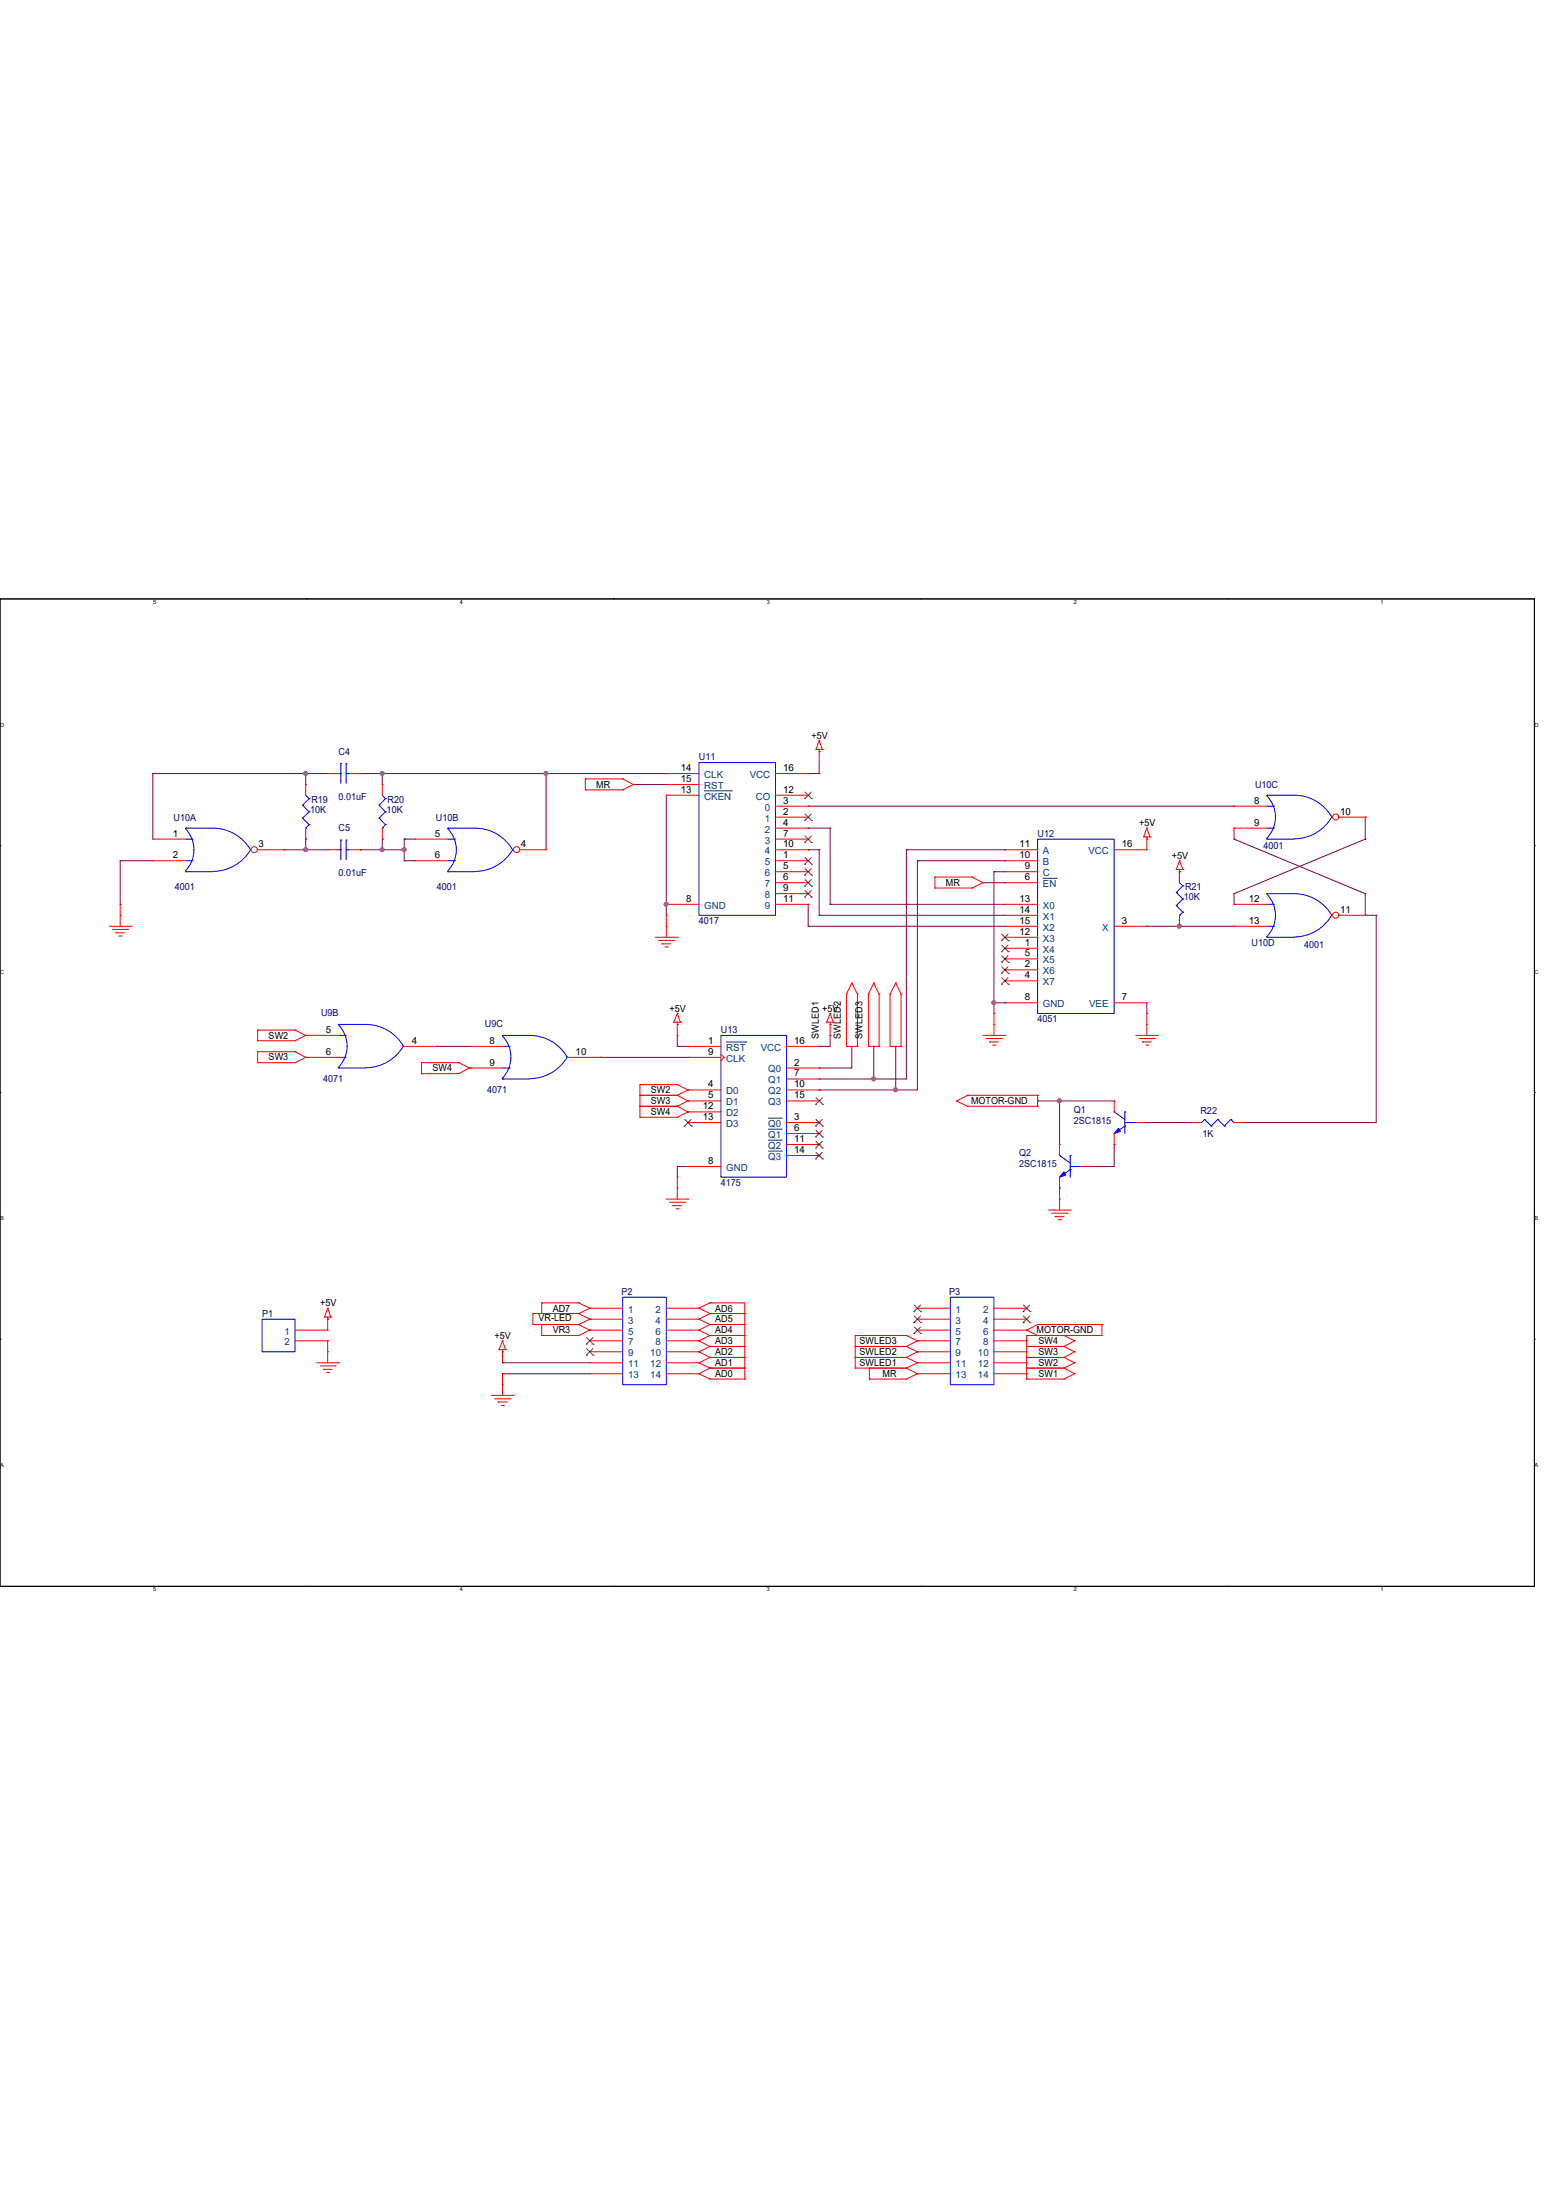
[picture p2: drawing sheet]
<svg xmlns="http://www.w3.org/2000/svg" width="210mm" height="297mm" viewBox="0 0 210 297" stroke-linecap="round" stroke-linejoin="round" font-family="sans-serif">
<g fill="none" stroke="#000" stroke-width=".13">
<path d="M0 80.8h206.9v133.1h-206.9zM41.3 80.8h.1M82.7 80.8h.1M124.1 80.8h.1M165.5 80.8h.1M0 114h.1M206.9 114h.1M0 147.3h.1M206.9 147.3h.1M0 180.6h.1M206.9 180.6h.1M41.3 213.9h.1"/>
<path d="M82.7 213.9h.1M124.1 213.9h.1M165.5 213.9h.1"/>
</g>
<g fill="none" stroke="#800040" stroke-width=".13">
<path d="M16.2 116.1h.1M16.2 116.1h4.4M16.2 116.1v5.9M20.6 104.3h.1M20.6 104.3h23.6M20.6 104.3v8.9M38.3 114.6h.1M38.3 114.6h5.9M41.2 113.2h.1M41.2 114.6h.1M41.2 104.3h.1M41.2 104.3v1.5"/>
<path d="M41.2 113.2v1.4M48.6 114.6h.1M48.6 104.3h.1M48.6 104.3h41.2M48.6 114.6h5.9M51.5 113.2h.1M51.5 114.6h.1M51.5 104.3h.1M51.5 104.3v1.5M51.5 113.2v1.4M54.5 113.2h.1M54.5 116.1h.1"/>
<path d="M54.5 114.6h.1M54.5 113.2h1.4M54.5 113.2v2.9M54.5 116.1h1.4M73.6 104.3h.1M73.6 104.3v10.3M85.4 105.8h.1M85.4 105.8h4.4M89.8 107.2v16.2M108.9 108.7h.1M108.9 114.6h.1M108.9 111.7h.1"/>
<path d="M108.9 104.3h.1M108.9 104.3h1.5M108.9 114.6h1.5M108.9 108.7h57.5M108.9 111.7h3M110.4 114.6h.1M110.4 104.3h.1M110.4 102.8v1.5M110.4 114.6v8.8M111.9 111.7h.1M111.9 111.7v10.3M122.2 114.6h.1"/>
<path d="M122.2 114.6h13.3M122.2 114.6v30.9h-11.8M123.7 116.1h.1M123.7 116.1h11.8M123.7 116.1v30.9h-13.3M132.5 119h3M134 117.6h.1M134 117.6h1.5M134 117.6v19.1M135.5 114.6h.1M135.5 116.1h.1M135.5 119h.1"/>
<path d="M159 117.6h.1M159 117.6v1.4M166.4 111.7h.1M166.4 113.2h.1M166.4 111.7v1.5M166.4 113.2l17.7 7.3M184.1 113.2h.1M184.1 110.2h.1M184.1 113.2l-17.7 7.3M184.1 110.2v3M16.2 122h.1M89.8 122h.1"/>
<path d="M89.8 123.4h.1M91.3 139.6h.1M91.3 139.6v1.5M108.9 122h.1M108.9 124.9h.1M108.9 122v2.9M108.9 124.9h26.6M110.4 123.4h.1M110.4 123.4h25.1M111.9 122h.1M111.9 139.6h.1M111.9 139.6v1.5h-1.5"/>
<path d="M111.9 122h23.6M134 135.2h.1M134 136.7h.1M134 135.2h1.5M135.5 135.2h.1M154.6 124.9h.1M154.6 136.7h.1M154.6 124.9h11.8M154.6 135.2v1.5M159 124.9h.1M166.4 120.5h.1M166.4 120.5v1.5"/>
<path d="M184.1 120.5h.1M184.1 123.4h.1M184.1 123.4h1.4M184.1 120.5v2.9M185.5 123.4h.1M185.5 123.4v28h-17.7M58.9 141.1h.1M58.9 141.1h4.4M81 142.6h.1M81 142.6h11.7M91.3 141.1h.1M91.3 157.3h.1"/>
<path d="M91.3 141.1h1.4M91.3 157.3h1.4M91.3 157.3v1.4M110.4 141.1h.1M110.4 144h.1M110.4 145.5h.1M110.4 147h.1M114.8 141.1h.1M114.8 141.1v2.9h-4.4M117.8 141.1h.1M117.8 145.5h.1M117.8 141.1v4.4"/>
<path d="M120.8 141.1h.1M120.8 147h.1M120.8 141.1v5.9M139.9 148.5h.1M139.9 148.5h10.3M142.8 148.5h.1M142.8 148.5v5.8M147.2 157.3h.1M150.2 154.3h.1M150.2 154.3v3h-3M154.6 151.4h.1M154.6 151.4h5.9"/>
<path d="M167.8 151.4h.1M67.7 183.8h.1M67.7 185.3h.1M67.7 183.8h11.8M67.7 185.3h11.8"/>
</g>
<g fill="#f0f" stroke="#f0f" stroke-width=".13">
<circle cx="41.2" cy="114.6" r=".27"/>
<circle cx="51.5" cy="114.6" r=".27"/>
<circle cx="54.5" cy="114.6" r=".28"/>
<circle cx="41.2" cy="104.3" r=".28"/>
<circle cx="73.6" cy="104.3" r=".27"/>
<circle cx="51.5" cy="104.3" r=".28"/>
<circle cx="159" cy="124.9" r=".27"/>
<circle cx="142.8" cy="148.4" r=".27"/>
<circle cx="120.7" cy="147" r=".28"/>
<circle cx="117.8" cy="145.5" r=".27"/>
<circle cx="89.8" cy="121.9" r=".27"/>
<circle cx="134" cy="135.2" r=".27"/>
</g>
<g fill="none" stroke="#f00" stroke-width=".13">
<path d="M110.4 99.9h.1M110.4 99.9l-.4 1.2M110.4 99.9l.5 1.2M78.9 106.5h.1M78.9 105h.1M78.9 106.5h5M78.9 105v1.5M78.9 105h5M83.9 106.5h.1M83.9 105h.1M83.9 105l1.5 .8M85.4 105.8h.1"/>
<path d="M85.4 105.8l-1.5 .7M89.8 104.3h.1M89.8 107.2h.1M89.8 105.8h.1M89.8 104.3h4.4M89.8 107.2h4.4M89.8 105.8h4.4M104.5 104.3h4.4M104.5 107.2h4.4M104.5 108.7h4.4M104.5 110.2h4.4M104.5 111.7h4.4"/>
<path d="M104.5 113.2h4.4M104.5 114.6h4.4M104.5 116.1h4.4M104.5 117.6h4.4M104.5 119h4.4M108.9 108.7h.1M108.9 110.2h.1M108.9 111.7h.1M108.9 113.2h.1M108.9 114.6h.1M108.9 116.1h.1M108.9 117.6h.1"/>
<path d="M108.9 119h.1M108.9 107.2h.1M108.9 104.3h.1M110 101.1h.1M110 101.1h.9M110.4 101.4h.1M110.4 101.1v1.7M110.9 101.1h.1M126 119.8h.1M126 118.3h.1M126 119.8h5M126 118.3v1.5"/>
<path d="M126 118.3h5M131 119.8h.1M131 118.3h.1M131 118.3l1.5 .7M132.5 119h.1M132.5 119l-1.5 .8M135.5 119h.1M135.5 117.6h.1M135.5 116.1h.1M135.5 114.6h.1M135.5 114.6h4.4M135.5 116.1h4.4"/>
<path d="M135.5 117.6h4.4M135.5 119h4.4M150.2 114.6h4.4M154.2 112.9h.1M154.2 112.9h.8M154.6 113.2h.1M154.6 111.7h.1M154.6 114.6h.1M154.6 112.9v1.7M154.6 111.7l-.4 1.2M154.6 111.7l.4 1.2M155 112.9h.1"/>
<path d="M158.6 117.3h.1M158.6 117.3h.9M159 117.6h.1M159 116.1h.1M159 117.3v1.7M159 116.1l-.4 1.2M159 116.1l.5 1.2M159.5 117.3h.1M14.7 124.9h3M15.1 125.3h2.1M15.6 125.8h.1M15.6 125.8h1.2"/>
<path d="M16 126.2h.3M16.2 123.4h.1M16.2 122h.1M16.2 122v2.9M16.3 126.2h.1M17.2 125.3h.1M17.7 124.9h.1M34.7 138.9h.1M34.7 138.9v1.5M34.7 138.9h5.1M39.8 138.9h.1M39.8 138.9l1.4 .7"/>
<path d="M41.2 139.6h.1M41.2 139.6l-1.4 .8M88.3 126.4h3M88.8 126.8h2M89.2 127.3h.1M89.2 127.3h1.2M89.7 127.7h.3M89.8 124.9h.1M89.8 123.4h.1M89.8 122h.1M89.8 123.4v3M89.8 122h4.4"/>
<path d="M90 127.7h.1M90.8 137.9h.1M90.8 126.8h.1M90.8 137.9h.9M91.3 138.2h.1M91.3 136.7h.1M91.3 126.4h.1M91.3 137.9v1.7M91.3 136.7l-.5 1.2M91.3 136.7l.4 1.2M91.7 137.9h.1M104.5 120.5h4.4"/>
<path d="M104.5 122h4.4M108.9 120.5h.1M108.9 122h.1M111.4 137.9h.1M111.4 137.9h.9M111.9 138.2h.1M111.9 136.7h.1M111.9 137.9v1.7M111.9 136.7l-.5 1.2M111.9 136.7l.4 1.2M112.3 137.9h.1M114.1 134h.1"/>
<path d="M114.1 134v7.1M114.8 132.6h.1M114.8 132.6l.8 1.4M114.8 132.6l-.7 1.4M115.6 134h.1M115.6 134v7.1M117.1 134h.1M117.1 134v7.1M117.8 132.6h.1M117.8 132.6l.7 1.4M117.8 132.6l-.7 1.4M118.5 134h.1"/>
<path d="M118.5 134v7.1M120 134h.1M120 134v7.1M120.8 132.6h.1M120.8 132.6l.7 1.4M120.8 132.6l-.8 1.4M121.5 134h.1M121.5 134v7.1M132.5 139.6h3M134 138.2h.1M134 136.7h.1M134 136.7v2.9"/>
<path d="M135.5 139.6h.1M135.5 127.9h.1M135.5 130.8h.1M135.5 132.3h.1M135.5 129.3h.1M135.5 135.2h.1M135.5 126.4h.1M135.5 122h.1M135.5 123.4h.1M135.5 124.9h.1M135.5 126.4h4.4M135.5 124.9h4.4"/>
<path d="M135.5 122h4.4M135.5 127.9h4.4M135.5 130.8h4.4M135.5 132.3h4.4M135.5 129.3h4.4M135.5 135.2h4.4M135.5 123.4h4.4M150.2 124.9h4.4M150.2 135.2h4.4M153.1 139.6h3M154.6 138.2h.1M154.6 136.7h.1"/>
<path d="M154.6 124.9h.1M154.6 135.2h.1M154.6 136.7v2.9M156.1 139.6h.1M166.4 122h.1M166.4 124.9h.1M166.4 124.9h4.4M166.4 122h4.4M34.7 140.4h.1M34.7 143.3h.1M34.7 141.8h.1M34.7 140.4h5.1"/>
<path d="M34.7 141.8v1.5M34.7 143.3h5.1M34.7 141.8h5.1M39.8 140.4h.1M39.8 143.3h.1M39.8 141.8h.1M39.8 141.8l1.4 .8M41.2 142.6h.1M41.2 142.6l-1.4 .7M56.8 144.8h.1M56.8 143.3h.1M56.8 143.3h5.1"/>
<path d="M56.8 144.8h5.1M56.8 143.3v1.5M61.9 144.8h.1M61.9 143.3h.1M61.9 143.3l1.4 .7M63.3 144h.1M63.3 144l-1.4 .8M86.3 147.7h.1M86.3 146.3h.1M86.3 149.2h.1M86.3 150.7h.1M86.3 147.7h5"/>
<path d="M86.3 146.3v4.4M86.3 146.3h5M86.3 149.2h5M86.3 150.7h5M91.3 147.7h.1M91.3 146.3h.1M91.3 149.2h.1M91.3 150.7h.1M91.3 158.7h.1M91.3 146.3l1.4 .7M91.3 147.7l1.4 .8M91.3 149.2l1.4 .7"/>
<path d="M91.3 158.7v3M92.7 147h.1M92.7 148.5h.1M92.7 149.9h.1M92.7 157.3h.1M92.7 141.1h.1M92.7 142.6h.1M92.7 151.4h.1M92.7 147l-1.4 .7M92.7 148.5l-1.4 .7M92.7 149.9l-1.4 .8M92.7 141.1h4.5"/>
<path d="M92.7 157.3h4.5M92.7 147h4.5M92.7 142.6h4.5M92.7 148.5h4.5M92.7 149.9h4.5M92.7 151.4h4.5M97.2 143h.1M97.2 142.2l.4 .4M97.6 142.6h.1M97.6 142.6l-.4 .4M106 141.1h4.4M106 147h4.4"/>
<path d="M106 148.5h4.4M106 151.4h4.4M106 144h4.4M106 145.5h4.4M106 152.9h4.4M106 154.3h4.4M106 155.8h4.4M110.4 141.1h.1M110.4 144h.1M110.4 145.5h.1M110.4 147h.1M110.4 148.5h.1"/>
<path d="M110.4 151.4h.1M110.4 152.9h.1M110.4 154.3h.1M110.4 155.8h.1M114.1 141.1h.1M114.1 141.1h1.5M115.6 141.1h.1M117.1 141.1h.1M117.1 141.1h1.4M118.5 141.1h.1M120 141.1h.1M120 141.1h1.5"/>
<path d="M121.5 141.1h.1M129 148.5h.1M129 148.5l1.4 .7M130.4 147.7h.1M130.4 149.2h.1M130.4 147.7h9.5M130.4 149.2h9.5M130.4 147.7l-1.4 .8M132.9 140.1h2.1M133.4 140.5h.1M133.4 140.5h1.2M133.8 140.9h.3"/>
<path d="M134.1 140.9h.1M135 140.1h.1M139.9 147.7h.1M139.9 149.2h.1M139.9 147.7v1.5M142.8 154.3h.1M142.8 154.3v1.5M142.8 158.7v4.5M145.8 157.3h1.4M147.2 157.3h.1M153.6 140.1h2M154 140.5h.1"/>
<path d="M154 140.5h1.2M154.5 140.9h.2M154.7 140.9h.1M155.6 140.1h.1M43.7 177.6h.1M43.7 177.6h.9M44.2 177.9h.1M44.2 176.4h.1M44.2 177.6v1.8M44.2 176.4l-.5 1.2M44.2 176.4l.4 1.2M44.6 177.6h.1"/>
<path d="M71.8 178.6h.1M71.8 177.1h.1M71.8 178.6h6.2M71.8 177.1h6.2M71.8 177.1v1.5M73 177.1h.1M73 175.7h.1M73 178.6h.1M73 175.7h5M73 175.7v1.4M73 178.6v1.5M78 177.1h.1"/>
<path d="M78 175.7h.1M78 178.6h.1M78 175.7l1.5 .7M78 178.6l1.5 .8M78 177.1l1.5 .8M79.5 176.4h.1M79.5 179.4h.1M79.5 177.9h.1M79.5 176.4l-1.5 .7M79.5 179.4l-1.5 .7M79.5 177.9l-1.5 .7M89.8 161.7h2.9"/>
<path d="M90.2 162.1h2.1M90.7 162.6h.1M90.7 162.6h1.2M91.1 163h.3M91.3 160.2h.1M91.4 163h.1M92.3 162.1h.1M92.7 161.7h.1M94.2 179.4h.1M94.2 177.9h.1M94.2 176.4h.1M94.2 179.4l1.5 .7"/>
<path d="M94.2 177.9l1.5 .7M94.2 176.4l1.5 .7M95.7 178.6h.1M95.7 177.1h.1M95.7 175.7h.1M95.7 175.7h4.7v10.3M95.7 178.6l-1.5 .8M95.7 178.6h4.7M95.7 177.1l-1.5 .8M95.7 177.1h4.7M95.7 175.7l-1.5 .7M100.4 178.6h.1"/>
<path d="M100.4 177.1h.1M138.4 179.4h.1M138.4 179.4l1.5 .7M141.4 163.2h2.9M141.8 163.6h2.1M142.2 164.1h.1M142.2 164.1h1.2M142.7 164.5h.3M142.8 161.7h.1M142.8 160.2h.1M143 164.5h.1M143.9 163.6h.1"/>
<path d="M144.3 163.2h.1M148.6 178.6h.1M148.6 178.6v1.5h-10.2M148.6 178.6h-8.7l-1.5 .8M42.7 183.8h3M43.2 184.2h2M43.6 184.7h.1M43.6 184.7h1.2M44 185.1h.3M44.2 182.3h.1M44.2 180.8h.1M44.2 180.8v3"/>
<path d="M44.3 185.1h.1M45.2 184.2h.1M45.7 183.8h.1M66.3 188.2h2.9M66.7 188.6h2.1M67.1 189.1h.1M67.1 189.1h1.2M67.3 182h.1M67.3 182h.9M67.6 189.5h.3M67.7 182.3h.1M67.7 180.8h.1"/>
<path d="M67.7 186.7h.1M67.7 185.3h.1M67.7 182v1.8M67.7 185.3v2.9M67.7 180.8l-.4 1.2M67.7 180.8l.5 1.2M67.9 189.5h.1M68.2 182h.1M68.8 188.6h.1M69.2 188.2h.1M73 180.1h.1M73 180.1h5"/>
<path d="M78 180.1h.1M94.2 183.8h.1M94.2 182.3h.1M94.2 180.8h.1M94.2 185.3h.1M94.2 183.8l1.5 .7M94.2 182.3l1.5 .8M94.2 180.8l1.5 .8M94.2 185.3l1.5 .7M95.7 183.1h.1M95.7 184.5h.1M95.7 181.6h.1"/>
<path d="M95.7 180.1h.1M95.7 186h.1M95.7 183.1l-1.5 .7M95.7 183.1h4.7M95.7 184.5h4.7M95.7 181.6l-1.5 .7M95.7 181.6h4.7M95.7 180.1l-1.5 .7M95.7 180.1h4.7M95.7 184.5l-1.5 .8M95.7 186h4.7M100.4 184.5h.1"/>
<path d="M100.4 183.1h.1M100.4 181.6h.1M100.4 180.1h.1M100.4 186h.1M115.3 183.1h.1M115.3 181.6h.1M115.3 180.1h.1M115.3 184.5h.1M115.3 183.1h6.9M115.3 184.5h6.9M115.3 181.6h6.9M115.3 180.1h6.9"/>
<path d="M115.3 180.1v4.4M117.2 186h.1M117.2 184.5h.1M117.2 186h5M117.2 184.5v1.5M122.2 183.1h.1M122.2 181.6h.1M122.2 180.1h.1M122.2 184.5h.1M122.2 186h.1M122.2 181.6l1.5 .7M122.2 180.1l1.5 .7"/>
<path d="M122.2 183.1l1.5 .7M122.2 184.5l1.5 .8M123.7 182.3h.1M123.7 180.8h.1M123.7 183.8h.1M123.7 185.3h.1M123.7 182.3l-1.5 .8M123.7 180.8l-1.5 .8M123.7 183.8l-1.5 .7M123.7 185.3l-1.5 .7M138.4 186h.1M138.4 184.5h.1"/>
<path d="M138.4 183.1h.1M138.4 181.6h.1M138.4 180.1h.1M138.4 183.1h5M138.4 184.5h5M138.4 181.6h5M138.4 186h5M138.4 180.1v5.9M139.9 180.1h.1M143.4 186h.1M143.4 184.5h.1M143.4 183.1h.1"/>
<path d="M143.4 181.6h.1M143.4 180.1h.1M143.4 184.5l1.5 .8M143.4 183.1l1.5 .7M143.4 181.6l1.5 .7M143.4 180.1l1.5 .7M144.9 185.3h.1M144.9 183.8h.1M144.9 182.3h.1M144.9 180.8h.1M144.9 185.3l-1.5 .7M144.9 183.8l-1.5 .7"/>
<path d="M144.9 182.3l-1.5 .8M144.9 180.8l-1.5 .8"/>
</g>
<g fill="none" stroke="#00f" stroke-width=".13">
<path d="M94.2 102.8h10.3v20.6h-10.3zM139.9 113.2h10.3v23.5h-10.3zM97.2 139.6h8.8v19.1h-8.8zM170.8 120.6a4.1 4.1 0 0 1-.1 5.7M170.8 120.5h.1M170.8 126.4h.1M170.8 120.5h3.7a5.9 5.9 0 0 1 5.1 3M170.8 126.4h3.7M170.8 122h.9M170.8 124.9h.9M171.7 122h.1M171.7 124.9h.1"/>
<path d="M179.6 123.4a5.9 5.9 0 0 1-5.1 3M142.8 155.8h.1M142.8 155.8l1.5 1M144.3 157.7h.1M144.3 155.8h.1M144.3 157.7l-1.5 1M144.3 155.8v2.9M144.3 157.3h1.5M145.8 157.3h.1"/>
</g>
<path d="M143.4 158l.3 .4-.9 .3z" fill="#00f" stroke="#00f" stroke-width=".13"/>
<g fill="none" stroke="#004080" stroke-width=".13">
<path d="M94.9 106.6h3.7M98.6 106.6h.1M140.6 118.4h1.8M142.4 118.4h.1M97.9 140.5h2.6M100.5 140.5h.1M103.6 150.8h1.7M103.6 152.3h1.7M103.6 153.8h1.7M103.6 155.2h1.7M105.3 150.8h.1M105.3 152.3h.1"/>
<path d="M105.3 153.8h.1M105.3 155.2h.1"/>
</g>
<g fill="none" stroke="#804000" stroke-width=".13">
<path d="M108.5 110.7h.1M108.5 113.6h.1M108.5 116.5h.1M108.5 118h.1M108.5 119.5h.1M108.5 107.7h.1M108.5 109.8l.9 .9M108.5 112.7l.9 .9M108.5 115.7l.9 .8M108.5 117.1l.9 .9M108.5 118.6l.9 .9M108.5 106.8l.9 .9"/>
<path d="M109.4 109.8l-.9 .9M109.4 112.7l-.9 .9M109.4 115.7l-.9 .8M109.4 117.1l-.9 .9M109.4 118.6l-.9 .9M109.4 106.8l-.9 .9M109.4 110.7h.1M109.4 113.6h.1M109.4 116.5h.1M109.4 118h.1M109.4 119.5h.1M109.4 107.7h.1"/>
<path d="M108.5 121h.1M108.5 120.1l.9 .9M109.4 120.1l-.9 .9M109.4 121h.1M135 128.3h.1M135 131.3h.1M135 132.7h.1M135 129.8h.1M135 126.9h.1M135.1 127.5l.8 .8M135.1 130.4l.8 .9M135.1 131.9l.8 .8"/>
<path d="M135.1 128.9l.8 .9M135.1 126l.8 .9M135.9 128.9l-.9 .9M135.9 127.5l-.9 .8M135.9 130.4l-.9 .9M135.9 131.9l-.9 .8M135.9 126l-.9 .9M135.9 128.3h.1M135.9 131.3h.1M135.9 132.7h.1M135.9 129.8h.1M135.9 126.9h.1"/>
<path d="M92.3 151.9h.1M92.3 151l.9 .9M93.2 151l-.9 .9M93.2 151.9h.1M110 148.9h.1M110 151.9h.1M110 153.3h.1M110 154.8h.1M110 156.3h.1M110 148l.9 .9M110 151l.9 .9M110 152.4l.9 .9"/>
<path d="M110 153.9l.9 .9M110 155.4l.9 .9M110.9 148l-.9 .9M110.9 151l-.9 .9M110.9 152.4l-.9 .9M110.9 153.9l-.9 .9M110.9 155.4l-.9 .9M110.9 148.9h.1M110.9 151.9h.1M110.9 153.3h.1M110.9 154.8h.1M110.9 156.3h.1"/>
</g>
<circle cx="180.1" cy="123.4" r=".41" fill="#fff" stroke="#f00" stroke-width=".13"/>
<g fill="none" stroke="#f00" stroke-width=".13">
<path d="M55.9 113.2h.1M55.9 116.1h.1M55.9 113.2h4.5M55.9 116.1h4.5M159 117.6h.1M159 117.6v1.4M41.2 139.6h.1M41.2 139.6h4.5M159 124.9h.1M159 123.4v1.5M180.5 123.4h3.6M184.1 123.4h.1"/>
<path d="M41.2 142.6h.1M41.2 142.6h4.5M54.5 141.1h4.4M58.9 141.1h.1M160.5 151.4h.1M160.5 151.4h1.5M166.4 151.4h1.4M167.8 151.4h.1"/>
</g>
<g fill="none" stroke="#00f" stroke-width=".13">
<path d="M60.3 111.7a4.1 4.1 0 0 1 0 5.8M60.4 111.7h.1M60.4 117.6h.1M60.4 111.7h3.7a5.9 5.9 0 0 1 5 2.9M60.4 117.6h3.7M60.4 113.2h.9M60.4 116.1h.9M61.3 113.2h.1M61.3 116.1h.1M69.1 114.5a5.9 5.9 0 0 1-5 3M159 119l.5 .5M159.5 119.5h.1"/>
<path d="M159.5 119.5l-.9 .8M45.6 138.2a4.1 4.1 0 0 1 0 5.8M45.7 138.2h.1M45.7 138.2h3.6a5.9 5.9 0 0 1 5.1 3M45.7 139.6h.8M46.5 139.6h.1M158.6 122.1h.1M158.6 120.3h.1M158.6 120.3l.9 .9M158.6 122.1l.9 .9M159 123.4h.1M159.5 121.2h.1"/>
<path d="M159.5 123h.1M159.5 121.2l-.9 .9M159.5 123l-.5 .4M45.7 144h.1M45.7 144h3.6M45.7 142.6h.8M46.5 142.6h.1M54.4 141.1a5.9 5.9 0 0 1-5.1 2.9M162.4 151h.1M162.4 151l.9 .9M162.4 151l-.4 .4M163.3 151.9h.1"/>
<path d="M164.2 151h.1M164.2 151l.9 .9M164.2 151l-.9 .9M165.1 151.9h.1M165.9 151h.1M165.9 151l.5 .4M165.9 151l-.8 .9M166.4 151.4h.1"/>
</g>
<circle cx="69.7" cy="114.6" r=".41" fill="#fff" stroke="#f00" stroke-width=".13"/>
<g fill="none" stroke="#f00" stroke-width=".13">
<path d="M41.2 105.8h.1M41.2 113.2h.1M41.2 105.8v1.4M41.2 111.7v1.5M44.2 114.6h.1M44.2 104.3h.1M44.2 114.6h1.5M44.2 104.3h1.5M47.1 114.6h1.5M47.1 104.3h1.5M48.6 114.6h.1M48.6 104.3h.1"/>
<path d="M51.5 105.8h.1M51.5 113.2h.1M51.5 105.8v1.4M51.5 111.7v1.5M70.1 114.6h3.5M73.6 114.6h.1M166.4 108.7h.1M166.4 111.7h.1M166.4 108.7h4.4M166.4 111.7h4.4M63.3 141.1h.1M63.3 144h.1"/>
<path d="M63.3 141.1h4.4M63.3 144h4.4M76.6 142.6h4.4M81 142.6h.1M39.8 179.4h4.4M44.2 179.4h.1M79.5 176.4h.1M79.5 177.9h.1M79.5 179.4h.1M79.5 176.4h4.4M79.5 177.9h4.4M79.5 179.4h4.4"/>
<path d="M89.8 176.4h4.4M89.8 177.9h4.4M89.8 179.4h4.4M94.2 176.4h.1M94.2 177.9h.1M94.2 179.4h.1M123.7 176.4h.1M123.7 177.9h.1M123.7 179.4h.1M123.7 176.4h4.4M123.7 177.9h4.4M123.7 179.4h4.4"/>
<path d="M134 176.4h4.4M134 177.9h4.4M134 179.4h4.4M138.4 176.4h.1M138.4 177.9h.1M138.4 179.4h.1M39.8 180.8h4.4M44.2 180.8h.1M79.5 180.8h.1M79.5 182.3h.1M79.5 183.8h.1M79.5 185.3h.1"/>
<path d="M79.5 180.8h4.4M79.5 182.3h4.4M79.5 183.8h4.4M79.5 185.3h4.4M89.8 180.8h4.4M89.8 182.3h4.4M89.8 183.8h4.4M89.8 185.3h4.4M94.2 180.8h.1M94.2 182.3h.1M94.2 183.8h.1M94.2 185.3h.1"/>
<path d="M123.7 180.8h.1M123.7 182.3h.1M123.7 183.8h.1M123.7 185.3h.1M123.7 180.8h4.4M123.7 182.3h4.4M123.7 183.8h4.4M123.7 185.3h4.4M134 180.8h4.4M134 182.3h4.4M134 183.8h4.4M134 185.3h4.4"/>
<path d="M138.4 180.8h.1M138.4 182.3h.1M138.4 183.8h.1M138.4 185.3h.1"/>
</g>
<g fill="none" stroke="#00f" stroke-width=".13">
<path d="M40.8 110.3h.1M40.8 108.6h.1M40.8 108.6l.9 .9M40.8 110.3l.9 .9M41.2 111.7h.1M41.2 107.2l.5 .5M41.7 109.5h.1M41.7 107.7h.1M41.7 111.2h.1M41.7 109.5l-.9 .8M41.7 107.7l-.9 .9M41.7 111.2l-.5 .5"/>
<path d="M45.7 114.6h.2M45.7 104.3h.2M45.9 114.6h.1M45.9 113.3h.1M45.9 104.3h.1M45.9 103h.1M45.9 103v2.6M45.9 113.3v2.7M46.7 113.3h.1M46.7 114.6h.1M46.7 103h.1M46.7 104.3h.1"/>
<path d="M46.7 114.6h.4M46.7 103v2.6M46.7 113.3v2.7M46.7 104.3h.4M51.1 110.3h.1M51.1 108.6h.1M51.1 108.6l.9 .9M51.1 110.3l.9 .9M51.5 111.7h.1M51.5 107.2l.5 .5M52 109.5h.1M52 107.7h.1"/>
<path d="M52 111.2h.1M52 109.5l-.9 .8M52 107.7l-.9 .9M52 111.2l-.5 .5M170.8 107.3a4.1 4.1 0 0 1-.1 5.8M170.8 107.2h.1M170.8 113.2h.1M170.8 107.2h3.7a5.9 5.9 0 0 1 5.1 3M170.8 113.2h3.7M170.8 108.7h.9M170.8 111.7h.9M171.7 108.7h.1"/>
<path d="M171.7 111.7h.1M179.6 110.1a5.9 5.9 0 0 1-5.1 3M67.7 139.7a4.1 4.1 0 0 1 0 5.8M67.7 139.6h.1M67.7 139.6h3.7a5.9 5.9 0 0 1 5.1 3M67.7 145.5h.1M67.7 145.5h3.7M67.7 141.1h.9M67.7 144h.9M68.6 141.1h.1M68.6 144h.1M76.5 142.5a5.9 5.9 0 0 1-5.1 3"/>
<path d="M35.3 177.9h4.5v4.4h-4.5zM83.9 174.9h5.9v11.8h-5.9zM128.1 174.9h5.9v11.8h-5.9z"/>
</g>
<g fill="none" stroke="#804000" stroke-width=".13">
<path d="M123.2 176.9h.1M123.2 178.4h.1M123.2 179.8h.1M123.3 176l.8 .9M123.3 177.5l.8 .9M123.3 179l.8 .8M124.1 176l-.9 .9M124.1 177.5l-.9 .9M124.1 179l-.9 .8M124.1 176.9h.1M124.1 178.4h.1M124.1 179.8h.1"/>
<path d="M137.9 176.9h.1M137.9 178.4h.1M138 176l.9 .9M138 177.5l.9 .9M138.8 176l-.9 .9M138.8 177.5l-.9 .9M138.9 176.9h.1M138.9 178.4h.1M79 181.3h.1M79 182.8h.1M79.1 180.4l.9 .9M79.1 181.9l.9 .9"/>
<path d="M79.9 180.4l-.9 .9M79.9 181.9l-.9 .9M80 181.3h.1M80 182.8h.1"/>
</g>
<circle cx="180.1" cy="110.2" r=".41" fill="#fff" stroke="#f00" stroke-width=".13"/>
<path d="M20.6 113.2h.1M20.6 116.1h.1M20.6 113.2h4.4M20.6 116.1h4.4M180.5 110.2h3.6M184.1 110.2h.1M150.2 154.3h.1M150.2 148.5h.1M150.2 148.5v1.4M150.2 152.9v1.4M153.1 151.4h1.5M154.6 151.4h.1" fill="none" stroke="#f00" stroke-width=".13"/>
<g fill="none" stroke="#00f" stroke-width=".13">
<path d="M25 111.7a4.1 4.1 0 0 1 0 5.8M25 111.7h.1M25 117.6h.1M25 111.7h3.7a5.9 5.9 0 0 1 5.1 2.9M25 117.6h3.7M25 113.2h.9M25 116.1h.9M25.9 113.2h.1M25.9 116.1h.1M33.8 114.6a5.9 5.9 0 0 1-5.1 2.9M150.2 149.9h.1M150.2 149.9l1.4 1.1"/>
<path d="M151.6 151.9h.1M151.6 149.9h.1M151.6 151.9l-1.4 1M151.6 149.9v3M151.6 151.4h1.5M153.1 151.4h.1"/>
</g>
<path d="M150.8 152.1l.2 .5-.8 .3z" fill="#00f" stroke="#00f" stroke-width=".13"/>
<circle cx="34.3" cy="114.6" r=".41" fill="#fff" stroke="#f00" stroke-width=".13"/>
<path d="M34.7 114.6h3.6M38.3 114.6h.1" fill="none" stroke="#f00" stroke-width=".13"/>
<g fill="#f0f" stroke="#f0f" stroke-width=".13">
<circle cx="41.2" cy="114.6" r=".27"/>
<circle cx="51.5" cy="114.6" r=".27"/>
<circle cx="54.5" cy="114.6" r=".28"/>
<circle cx="41.2" cy="104.3" r=".28"/>
<circle cx="73.6" cy="104.3" r=".27"/>
<circle cx="51.5" cy="104.3" r=".28"/>
<circle cx="159" cy="124.9" r=".27"/>
<circle cx="142.8" cy="148.4" r=".27"/>
<circle cx="120.7" cy="147" r=".28"/>
<circle cx="117.8" cy="145.5" r=".27"/>
<circle cx="89.8" cy="121.9" r=".27"/>
<circle cx="134" cy="135.2" r=".27"/>
</g>
<g font-size="1.3" fill="#000080">
<text x="45.7" y="101.8">C4</text>
<text x="45.7" y="107.8">0.01uF</text>
<text x="94.2" y="102.5">U11</text>
<text x="169.2" y="106.2">U10C</text>
<text x="23.4" y="110.7">U10A</text>
<text x="41.8" y="109.6">10K</text>
<text x="42" y="108.3">R19</text>
<text x="45.7" y="112.1">C5</text>
<text x="52.1" y="109.6">10K</text>
<text x="52.3" y="108.3">R20</text>
<text x="58.8" y="110.7">U10B</text>
<text x="139.9" y="112.9">U12</text>
<text x="45.7" y="118.2">0.01uF</text>
<text x="170.3" y="114.5">4001</text>
<text x="23.6" y="120.1">4001</text>
<text x="58.9" y="120.1">4001</text>
<text x="94.2" y="124.6">4017</text>
<text x="159.6" y="121.4">10K</text>
<text x="159.8" y="120.1">R21</text>
<text x="168.7" y="127.6">U10D</text>
<text x="175.8" y="127.9">4001</text>
<text x="43.3" y="137">U9B</text>
<text x="139.9" y="137.9">4051</text>
<text x="65.4" y="138.4">U9C</text>
<text x="97.2" y="139.3">U13</text>
<text x="43.6" y="146">4071</text>
<text x="65.7" y="147.5">4071</text>
<text x="137.4" y="156">Q2</text>
<text x="144.7" y="150.1">Q1</text>
<text x="144.7" y="151.6">2SC1815</text>
<text x="161.8" y="150.2">R22</text>
<text x="162.1" y="153.3">1K</text>
<text x="97.2" y="159.9">4175</text>
<text x="137.4" y="157.4">2SC1815</text>
<text x="35.3" y="177.6">P1</text>
<text x="83.8" y="174.6">P2</text>
<text x="127.9" y="174.6">P3</text>
</g>
<g font-size="1.3">
<text x="109.4" y="99.6">+5V</text>
<text x="80.4" y="106.2">MR</text>
<text x="91.8" y="104">14</text>
<text x="91.8" y="106.9">13</text>
<text x="91.8" y="105.5">15</text>
<text x="105.6" y="106.9">12</text>
<text x="105.6" y="104">16</text>
<text x="23.3" y="112.8">1</text>
<text x="58.6" y="112.8">5</text>
<text x="105.6" y="108.4">3</text>
<text x="105.6" y="109.9">2</text>
<text x="105.6" y="111.3">4</text>
<text x="105.6" y="112.8">7</text>
<text x="153.6" y="111.4">+5V</text>
<text x="169.1" y="108.4">8</text>
<text x="169.1" y="111.3">9</text>
<text x="180.7" y="109.9">10</text>
<text x="23.3" y="115.7">2</text>
<text x="34.9" y="114.3">3</text>
<text x="58.6" y="115.7">6</text>
<text x="70.2" y="114.3">4</text>
<text x="105.6" y="114.3">10</text>
<text x="105.6" y="115.7">1</text>
<text x="105.6" y="117.2">5</text>
<text x="105.6" y="118.7">6</text>
<text x="127.5" y="119.5">MR</text>
<text x="137.4" y="115.7">10</text>
<text x="137.4" y="114.3">11</text>
<text x="138.1" y="118.7">6</text>
<text x="138.1" y="117.2">9</text>
<text x="151.2" y="114.3">16</text>
<text x="158" y="115.8">+5V</text>
<text x="92.5" y="121.6">8</text>
<text x="105.6" y="120.2">9</text>
<text x="105.6" y="121.6">11</text>
<text x="137.4" y="121.6">13</text>
<text x="137.4" y="123.1">14</text>
<text x="137.4" y="124.6">15</text>
<text x="151.2" y="124.6">3</text>
<text x="168.4" y="121.6">12</text>
<text x="168.4" y="124.6">13</text>
<text x="180.7" y="123.1">11</text>
<text x="137.4" y="126.1">12</text>
<text x="138.1" y="127.5">1</text>
<text x="138.1" y="130.5">2</text>
<text x="138.1" y="131.9">4</text>
<text x="138.1" y="129">5</text>
<text x="90.2" y="136.4">+5V</text>
<text x="110.9" y="136.4">+5V</text>
<text x="138.1" y="134.9">8</text>
<text x="151.2" y="134.9">7</text>
<text x="36.2" y="140.1">SW2</text>
<text x="36.2" y="143">SW3</text>
<text x="43.9" y="139.3">5</text>
<text x="43.9" y="142.3">6</text>
<text x="55.5" y="140.8">4</text>
<text x="66" y="140.8">8</text>
<text x="66" y="143.7">9</text>
<text x="77.6" y="142.3">10</text>
<text x="95.5" y="140.8">1</text>
<text x="95.5" y="142.3">9</text>
<text x="107" y="140.8">16</text>
<text x="107" y="143.7">2</text>
<text x="110.4" y="140.1" transform="rotate(-90 110.4 140.1)">SWLED1</text>
<text x="113.3" y="140.1" transform="rotate(-90 113.3 140.1)">SWLED2</text>
<text x="116.3" y="140.1" transform="rotate(-90 116.3 140.1)">SWLED3</text>
<text x="58.3" y="144.5">SW4</text>
<text x="87.8" y="147.5">SW2</text>
<text x="87.8" y="148.9">SW3</text>
<text x="94.7" y="149.6">12</text>
<text x="95.5" y="146.7">4</text>
<text x="95.5" y="148.1">5</text>
<text x="107" y="145.2">7</text>
<text x="107" y="146.7">10</text>
<text x="107" y="148.1">15</text>
<text x="130.9" y="148.9">MOTOR-GND</text>
<text x="87.8" y="150.4">SW4</text>
<text x="94.7" y="151">13</text>
<text x="107" y="151">3</text>
<text x="107" y="152.5">6</text>
<text x="107" y="154">11</text>
<text x="107" y="155.5">14</text>
<text x="95.5" y="157">8</text>
<text x="43.2" y="176.1">+5V</text>
<text x="72.6" y="178.2">VR-LED</text>
<text x="74.5" y="176.9">AD7</text>
<text x="74.5" y="179.8">VR3</text>
<text x="96.4" y="179.8">AD4</text>
<text x="96.4" y="178.3">AD5</text>
<text x="96.4" y="176.9">AD6</text>
<text x="139.8" y="179.8">MOTOR-GND</text>
<text x="66.7" y="180.6">+5V</text>
<text x="96.4" y="184.2">AD1</text>
<text x="96.4" y="182.8">AD2</text>
<text x="96.4" y="181.3">AD3</text>
<text x="96.4" y="185.7">AD0</text>
<text x="115.9" y="182.8">SWLED2</text>
<text x="115.9" y="181.3">SWLED3</text>
<text x="115.9" y="184.2">SWLED1</text>
<text x="119" y="185.7">MR</text>
<text x="140" y="185.7">SW1</text>
<text x="140" y="184.2">SW2</text>
<text x="140" y="182.8">SW3</text>
<text x="140" y="181.3">SW4</text>
</g>
<g font-size="1.3" fill="#004080">
<text x="94.9" y="104.9">CLK</text>
<text x="94.9" y="107.8">CKEN</text>
<text x="94.9" y="106.4">RST</text>
<text x="101.1" y="104.9">VCC</text>
<text x="101.9" y="107.8">CO</text>
<text x="103.1" y="109.3">0</text>
<text x="103.1" y="110.8">1</text>
<text x="103.1" y="112.3">2</text>
<text x="103.1" y="113.8">3</text>
<text x="103.1" y="115.2">4</text>
<text x="103.1" y="116.7">5</text>
<text x="103.1" y="118.2">6</text>
<text x="103.1" y="119.6">7</text>
<text x="140.6" y="119.6">EN</text>
<text x="140.6" y="118.2">C</text>
<text x="140.6" y="116.7">B</text>
<text x="140.6" y="115.2">A</text>
<text x="146.7" y="115.2">VCC</text>
<text x="94.9" y="122.5">GND</text>
<text x="103.1" y="121.1">8</text>
<text x="103.1" y="122.5">9</text>
<text x="140.6" y="122.5">X0</text>
<text x="140.6" y="124">X1</text>
<text x="140.6" y="125.5">X2</text>
<text x="148.6" y="125.5">X</text>
<text x="140.6" y="128.5">X4</text>
<text x="140.6" y="131.4">X6</text>
<text x="140.6" y="129.9">X5</text>
<text x="140.6" y="127">X3</text>
<text x="140.6" y="132.9">X7</text>
<text x="140.6" y="135.8">GND</text>
<text x="146.8" y="135.8">VEE</text>
<text x="97.9" y="141.7">RST</text>
<text x="97.9" y="143.2">CLK</text>
<text x="102.6" y="141.7">VCC</text>
<text x="97.9" y="147.6">D0</text>
<text x="97.9" y="149.1">D1</text>
<text x="103.6" y="144.6">Q0</text>
<text x="103.6" y="146.1">Q1</text>
<text x="103.6" y="147.6">Q2</text>
<text x="103.6" y="149.1">Q3</text>
<text x="97.9" y="150.5">D2</text>
<text x="97.9" y="152">D3</text>
<text x="103.6" y="152">Q0</text>
<text x="103.6" y="153.5">Q1</text>
<text x="103.6" y="154.9">Q2</text>
<text x="97.9" y="157.9">GND</text>
<text x="103.6" y="156.4">Q3</text>
<text x="38.3" y="180">1</text>
<text x="84.7" y="177">1</text>
<text x="84.7" y="178.5">3</text>
<text x="84.7" y="180">5</text>
<text x="88.4" y="177">2</text>
<text x="88.4" y="178.5">4</text>
<text x="88.4" y="180">6</text>
<text x="128.8" y="177">1</text>
<text x="128.8" y="178.5">3</text>
<text x="128.8" y="180">5</text>
<text x="132.6" y="177">2</text>
<text x="132.6" y="178.5">4</text>
<text x="132.6" y="180">6</text>
<text x="38.3" y="181.4">2</text>
<text x="84.7" y="181.4">7</text>
<text x="84.7" y="182.9">9</text>
<text x="84.7" y="184.4">11</text>
<text x="84.7" y="185.9">13</text>
<text x="87.7" y="182.9">10</text>
<text x="87.7" y="184.4">12</text>
<text x="87.7" y="185.9">14</text>
<text x="88.4" y="181.4">8</text>
<text x="128.8" y="181.4">7</text>
<text x="128.8" y="182.9">9</text>
<text x="128.8" y="184.4">11</text>
<text x="128.8" y="185.9">13</text>
<text x="131.8" y="182.9">10</text>
<text x="131.8" y="184.4">12</text>
<text x="131.8" y="185.9">14</text>
<text x="132.6" y="181.4">8</text>
</g>
<g font-size=".8">
<text x="20.6" y="81.4">5</text>
<text x="62" y="81.4">4</text>
<text x="103.4" y="81.4">3</text>
<text x="144.7" y="81.4">2</text>
<text x="186.1" y="81.4">1</text>
<text x="0" y="98">D</text>
<text x="206.9" y="98">D</text>
<text x="0" y="131.3">C</text>
<text x="206.9" y="131.3">C</text>
<text x="0" y="164.6">B</text>
<text x="206.9" y="164.6">B</text>
<text x="0" y="197.9">A</text>
<text x="206.9" y="197.9">A</text>
<text x="20.6" y="214.6">5</text>
<text x="62" y="214.6">4</text>
<text x="103.4" y="214.6">3</text>
<text x="144.7" y="214.6">2</text>
<text x="186.1" y="214.6">1</text>
</g>
</svg>
